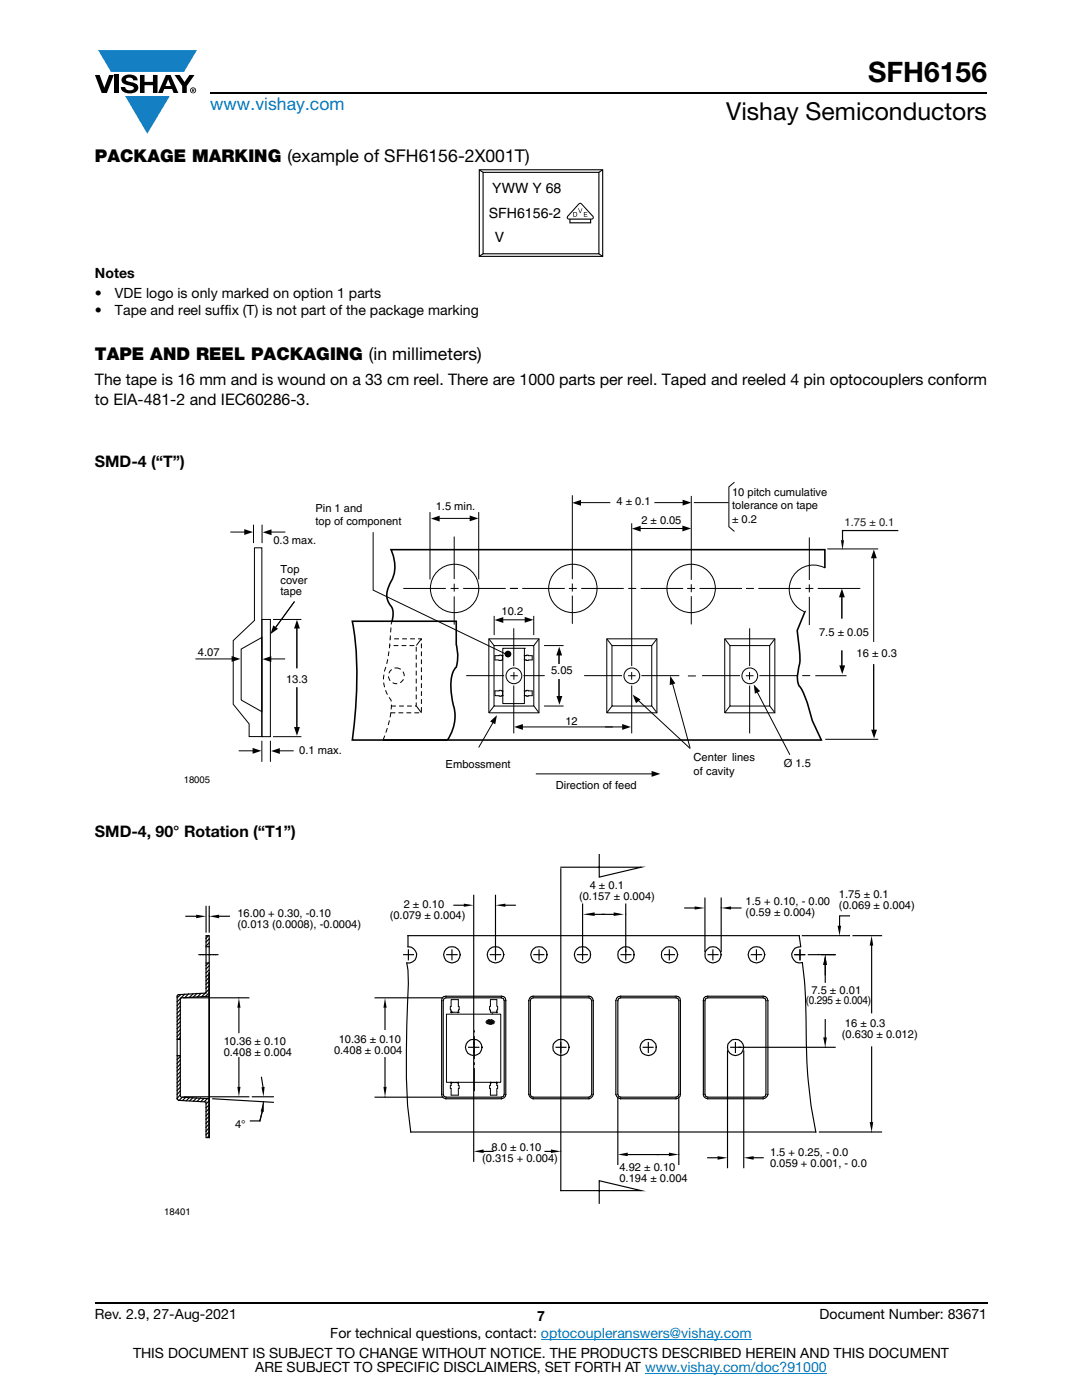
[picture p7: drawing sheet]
<svg xmlns="http://www.w3.org/2000/svg" width="216mm" height="279mm" viewBox="0 0 216 279" stroke-linecap="round" stroke-linejoin="round" font-family="sans-serif">
<g fill="#147fc3">
<path d="M19.6 10h19.7l-2.6 4.3h-1.1h-13.5z"/>
<path d="M25 19.2h8.9l-4.5 7.5z"/>
</g>
<g fill="#000">
<path d="M18.9 15h1l.9 2.5 1-2.5h.9l-1.4 3.6h-1zM22.9 15h.9v3.6h-.9zM24.6 15.3a2.1 2.1 0 0 1 2.8 .3l.1 .4h-.9a.79 .79 0 0 0-.7-.5 .79 .79 0 0 0-.8 .4l.3 .3 1 .2a1.08 1.08 0 0 1 1.2 1 1.08 1.08 0 0 1-1.1 1.2 1.73 1.73 0 0 1-2.4-1.2h.9a.96 .96 0 0 0 .8 .6 .96 .96 0 0 0 .9-.4 1.31 1.31 0 0 0-1.2-.6 1.03 1.03 0 0 1-1.1-.6 1.03 1.03 0 0 1 .2-1.1zM27.9 15h.9v1.3h1.7v-1.3h.9v3.6h-.9v-1.6h-1.7v1.6h-.9zM34.8 15h1.1l.9 1.4 1-1.4h1l-1.5 2.2v1.4h-.9v-1.4zM115.4 41.6h.1l.3 .8 .3-.8h.1l-.4 .9h-.1zM116.5 42.3h.7v.1h-.6v.3h.6v.1h-.6v.3h.6v.2h-.7zM136.2 99.7l1.8 .6-1.8 .6zM48.7 105.6l1.8 .6-1.8 .6zM52.4 106.2l1.8-.6v1.2zM86 103.5l1.7-.6v1.2zM93.7 102.9l1.8 .6-1.8 .5z"/>
<path d="M114.2 100.4l1.7-.6v1.1zM126.1 105.5l1.7-.6v1.2zM136.2 104.9l1.7 .6-1.7 .6zM168 117.5l.6 1.7h-1.2zM174.4 109.7l.6 1.7h-1.2zM46.2 130.9l1.8 .6-1.8 .6zM52.4 131.5l1.7-.5v1.1zM58.8 120.1l-4 5.4zM54.5 124.8l1 .7-1.5 1.1zM59.3 123.7l.5 1.7h-1.1zM98.7 123.7l1.7-.5v1.1zM104.7 123.1l1.7 .6-1.7 .6z"/>
<path d="M111.6 129.1l.6 1.7h-1.2zM111 138.9h1.2l-.6 1.8zM133.7 134.9l1.1 1.5-1.2 .3zM150.4 136.6l1.3 1.3-1.1 .5zM167.5 132.8h1.1l-.5 1.7zM50.4 149.3l1.8 .5-1.8 .6zM54.1 149.9l1.7-.6v1.2zM58.7 145.1h1.1l-.5 1.7zM97.8 144l1.4-1.3-.4 1.8zM102.6 145.1l1.7-.6v1.2zM124.1 144.5l1.8 .6-1.8 .6zM126.2 138.6l1.6 1-.9 .7z"/>
<path d="M130 153.9l1.8 .5-1.8 .6zM173.8 145.6h1.2l-.6 1.8z"/>
<path d="M33.6 15.9l.5 1.3h-1.1zM33.1 15l-1.6 3.6h1l.3-.8h1.5l.3 .8h1l-1.6-3.6z"/>
<path d="M38.4 17.8h.2v.2h-.2zM38.3 17.7v.7h.1v-.3l.4 .3-.2-.3 .2-.2-.1-.2z"/>
<path d="M38.1 18a.46 .46 0 0 1 .9 0 .46 .46 0 0 1-.9 0zM37.9 18a.6 .6 0 0 0 1.2 0 .6 .6 0 0 0-1.2 0z"/>
<path d="M114.5 42.4v.7a.39 .39 0 0 0 .6-.3 .39 .39 0 0 0-.6-.4zM114.4 42.3h.3a.47 .47 0 0 1 .5 .5 .47 .47 0 0 1-.5 .5h-.3z"/>
<path d="M115.5 40.8l.3-.1 .2 .1 2.3 2.5-.1 .3h-4.8l-.1-.3zM113.8 43.8h3.9v.6h-3.9zM115.4 40.6l-2.2 2.5a.44 .44 0 0 0 .1 .7h.3v.8h4.4v-.8h.3a.44 .44 0 0 0 0-.8l-2.2-2.4a.44 .44 0 0 0-.7 0z"/>
<circle cx="101.4" cy="130.5" r=".67"/>
</g>
<path d="M42 18.6h155M18.9 260h178.1" fill="none" stroke="#000" stroke-width=".36"/>
<path d="M107.9 267.3h42.1M128.7 274h36.3" fill="none" stroke="#007ec4" stroke-width=".2"/>
<path d="M95.6 33.9h24.7v17.3h-24.7zM95.7 33.9l.7 .5M96.4 34.4h23.1v16.2h-23.1zM120.2 33.9l-.7 .5M96.4 50.6l-.7 .5M119.5 50.7l.7 .4" fill="none" stroke="#000" stroke-width=".22"/>
<g fill="none" stroke="#000" stroke-width=".2">
<path d="M114.2 98.8v16.8M137.9 99v16.7M146.6 96.2l-1.2 1v7.9l1.2 1M46 106.2h3.6M50.6 104.7v3.7M50.8 109.3h1.5v37.7h-2.6v-2.5l-3.2-4v-12.7l4.3-4zM52.3 104.7v3.7M53.3 106.2h3.6M74.5 106.2v11.6l26.7 12.9M80.5 117.4h8.5M85.8 102.2v13.4M87.5 103.5h7"/>
<path d="M89.9 117.4h1.6M90.6 107.1v8.5M90.6 116.5v1.6M90.6 119v5.7M92.4 117.4h8.5M95.5 102.2v13.4M101.7 117.4h1.7M104.2 117.4h8.5M113.5 117.4h1.6M114.2 116.5v1.6M114.2 118.9v5.6M115.1 100.3h6.7"/>
<path d="M116 117.4h8.5M125.4 117.4h1.5M126 104.4v28.5M127.6 105.5h9.4M127.8 117.4h8.5M130.6 100.3h6.4M137.1 117.4h1.6M137.9 116.6v1.6M137.9 119v5.6M138.5 100.3h6.9M139.6 117.4h8.5M148.9 117.4h1.5"/>
<path d="M151.3 117.4h8.5M160.7 117.4h1.6M161.5 107.3v8.5M161.5 116.6v1.6M161.5 119.1v5.7M163.2 117.4h8.5M164.6 113.4a4.8 4.8 0 0 0-6.7 2.2 4.8 4.8 0 0 0 2.7 6.5M165.1 109.6h10.1M168 118.3v5.2M174.3 110.5v17.6M39 131.5h8M48.1 129.5l4.2-2.3v14.8l-4.2-2.3z"/>
<path d="M52.3 123.6h1.7v23.4h-1.7zM53.3 131.5h3.6M54.5 123.6h5.6M58.8 120.1l-4 5.4M59.2 124.6v8.8M59.2 137.2v8.7M84.1 127.5l-1 1.3M93 134.8h7.6M97.5 127.5h10v14.8h-10zM97.6 127.5l1 1.4M98.6 128.8h7.9v12.1h-7.9zM98.6 122.9v3.8"/>
<path d="M98.8 130.9h.8v-.2l.7 .2v.8h-.3v.1l-1.2-.1zM98.8 137.9h.8v-.1l.7 .1v.9h-.3v.1l-1.2-.1zM100.2 130.9h.1M100.2 138.8h.1M100.2 138.7l.1 .1zM100.3 137.9v.1zM100.3 138.7v.1zM100.3 129.4h4.3v11h-4.3zM100.3 123.7h5.2M100.3 130.9h.1M101.8 134.9h1.5M102.5 125.4v7.5"/>
<path d="M102.5 136.8v9.6M102.5 134.1v1.5M104.5 134.8h4.2M104.6 137.9h.1v.1zM104.6 130.9h.1zM104.6 129.4h.1M104.7 138.7v.1zM104.7 137.9v.1zM104.7 131.6v.1zM104.7 131.6v.1h-.1zM104.7 130.9h.3v-.2l1.2 .2v.8l-1.2 .1v-.1h-.3zM104.7 137.9h.3v-.1l1.2 .1v.9h-.8v.1l-.7-.1z"/>
<path d="M104.7 138.8h-.1l.1-.1v.1M106.5 122.9v3.8M107.6 127.5l-1.1 1.3M108.6 128.8h3.9M111.5 129.9v2.6M111.5 135.5v4.2M116.6 134.8h7.5M121.1 127.5h10v14.8h-10zM121.1 127.5l1 1.4M122.1 128.8h7.9v12.1h-7.9zM125.3 134.9h1.5M126 134.1v1.5"/>
<path d="M126 136.8v9.6M126.9 139.3l10.8 10.1M128 134.8h7.6M131.1 127.5l-1 1.3M134 135.7l3.7 13.6M137.3 134.9h1.6M140.1 134.8h7.6M144.6 127.5h10v14.8h-10zM144.6 127.5l1.1 1.4M145.6 128.8h8v12.1h-8zM148.8 134.9h1.5M149.6 134.1v1.5"/>
<path d="M149.6 125.4v7.5M149.6 136.8v9.6M150.8 137.5l6.8 13.1M151.5 134.8h7.6M154.6 127.5l-1 1.3M160.1 134.8h1.6M162.7 134.9h6.2M168 129.8v3.8M174.3 132.6v13.8M47.6 149.8h3.6M52.2 147.8v4.2M54 147.8v4.2"/>
<path d="M54.5 147h5.6M55 149.8h3.6M83.1 140.9l1 1.4M98.6 140.9l-1 1.3M98.7 143.5l-3.2 5.7M103.5 145.1h21.5M106.5 140.9l1.1 1.4M106.9 154.4h23.9M108.6 140.9h3.9M122.1 140.9l-1 1.3M130.1 140.9l1 1.4M145.7 140.9l-1.1 1.3"/>
<path d="M153.6 140.9l1 1.4M164.7 147.5h10.5"/>
<circle cx="90.7" cy="117.4" r="4.8"/>
<circle cx="114.3" cy="117.4" r="4.8"/>
<circle cx="137.9" cy="117.4" r="4.8"/>
<circle cx="102.5" cy="134.9" r="1.57"/>
<circle cx="126.1" cy="134.9" r="1.57"/>
<circle cx="149.6" cy="134.9" r="1.57"/>
</g>
<g fill="none" stroke="#000" stroke-width=".2" stroke-dasharray="1 .6" stroke-linecap="butt">
<path d="M76.4 147.7a15.2 15.2 0 0 0 1.6-8 6.9 6.9 0 0 1-.8-7.4 51.1 51.1 0 0 0 .8-7.8l.2-.5M77.9 142.3h6.2v-14.8h-6.2M78 140.9h5.1v-12.1h-5.4"/>
<circle cx="79.1" cy="134.9" r="1.57"/>
</g>
<path d="M164.6 113.4v-3.7h-86.6a7.2 7.2 0 0 1-.3 6.9 3.9 3.9 0 0 0 .6 4.8l.1 1.1-.2 1.5M70.3 124h20.7v4.7l.3 1a6.8 6.8 0 0 1-.4 3.6 5.8 5.8 0 0 0-.9 4.3l.5 3.3a7.9 7.9 0 0 1-1.2 6.8h-19l.1-.7a85 85 0 0 0 .3-20.9zM160.6 122.1l-1.5 3.7 .3 2.6a14.3 14.3 0 0 1-.3 6.4 3.7 3.7 0 0 0 1 3l1 2.7 1 3.3 1.8 3.9h-87.5" fill="none" stroke="#000" stroke-width=".32"/>
<path d="M179.2 105.9h-11.1v1.9" fill="none" stroke="#050504" stroke-width=".24"/>
<path d="M167.8 107.8h.6l-.3 1.9z" fill="#050504"/>
<path d="M168.1 109.7h.1" fill="none" stroke="#050504" stroke-width=".24"/>
<g fill="none" stroke="#000" stroke-width=".2">
<path d="M41.7 182.8v.1M47.7 199.1h.1M90 199.5h1.5v1.4h.1l-.1 1.1h-1.5l-.1-1.1h.1zM97.9 199.5h1.2v1.4h.2l-.2 1.1h-1.2v-.5h-.2v-.6h.2zM98.9 180.6v.1M124.9 182.4v.1M143.9 181.1v.1M163.3 190.4v.1M167.5 186.7h.1M169.5 186.7h.1M76.8 218.9v.1M89.1 202.4h10.8v13.6h-10.8z"/>
<path d="M90 216h1.5l.1 1.2h-.1v1.4h-1.5v-1.4h-.1v-.6h.1zM90 216l.2 .1zM90 215.9l.2 .1-.2 .1zM90 202l.2 .1zM90 201.9l.2 .1zM90 201.9v.2M90.2 202h.1M91.3 216l.2-.1v.2zM91.3 216l.2 .1zM91.3 202l.2 .1zM91.5 202h.1M94.7 205.7v.3"/>
<path d="M94.7 206.9v4.4M94.7 212.1v.4M94.7 213.2v4.5M97 204.1l.8 .3M97 203.9l.9 .5M97.1 204.3l.3 .1M97.1 203.8l1 .6M97.1 203.7l1.1 .7M97.3 203.7l1.1 .7M97.3 203.6l1.3 .7M97.4 203.5l1.2 .7M97.6 203.5l1 .6"/>
<path d="M97.9 216h1.2v.6h.2v.6h-.2v1.4h-1.2v-1.4h-.2v-.6h.2zM97.9 216l.1 .1zM97.9 215.9l.1 .1-.1 .1zM97.9 203.5l.8 .5M98.1 203.5l.5 .3M98.2 202.3h.1M99.1 215.9v.2zM99.1 202.1h.1M99.1 201.9h.1M164.7 208.9v.1M111.9 229.7v.1M135.4 230.3v.1"/>
<path d="M173.9 225.8v.1"/>
</g>
<g fill="none" stroke="#000" stroke-width=".23">
<path d="M94.5 178.7v53.1M98.9 178.7v12.8M111.9 173.4v64.2h16l-8.3-2v4.5M119.6 170.5v4.5l8.3-1.9h-16M140.7 179.2v10.7M143.9 179.2v10.7M36.1 199.2l-.8 .7M36.1 198.5l-.8 .6M36.7 199.1h12.9M36.8 198.4l-.7 .7M37.1 182.9h2M37.6 198.3l-.7 .8"/>
<path d="M38.5 198.3l-.7 .8M39.3 198.3l-.7 .7M39.7 190.5h.2M40 190.5h.4M40.1 198.3l-.7 .7M40.5 190.5h.1M40.6 190.5h.4M41 198.2l-.8 .7M41 190.5h.6M41.1 186.7h.6v12.1l-5.6 .4-.1 8.2h-.7l.1-8.8 5.7-.4zM41.1 192.2h.6M41.1 180.9v5.1"/>
<path d="M41.6 186.7l-.5 .6M41.6 192.2l-.5 .5M41.7 190.5h.3M41.7 188.2l-.6 .6M41.7 187.4l-.6 .6M41.7 197.4l-.6 .6M41.7 196.6l-.6 .6M41.7 195.8l-.6 .6M41.7 195l-.6 .7M41.7 188.9h-.6M41.7 198.1l-.7 .7M41.7 194.3l-.6 .6"/>
<path d="M41.7 193.5l-.6 .7M41.7 192.7l-.6 .7M41.7 180.9v5.1M42.1 190.5h.5M42.7 190.5h.3M43.1 190.5h.4M43.7 182.9h2.1M74.8 199.1h13.5M80.5 190.5h2M81.4 186.7h78.1l.3 2.2a1.63 1.63 0 0 0-1.8 1.8 1.63 1.63 0 0 0 2.1 1.4 150.1 150.1 0 0 1 .8 17.9l.2 2.9a95.3 95.3 0 0 0 1.7 13h-80.8a121.9 121.9 0 0 1-.8-21.3l.3-8.3-.1-2.7-.2-1.4a1.64 1.64 0 0 0 1.9-1.5 1.64 1.64 0 0 0-1.7-1.8zM81.5 189.6v1.9M88.2 199.2l.3-.3 .5-.1h11.1l.4 .1 .3 .3 .1 19.2-.1 .4-.3 .3-.4 .2h-11.1l-.5-.2-.3-.3z"/>
<path d="M88.6 199.3l.4-.2h11.1l.3 .2 .2 .4v18.7l-.2 .4-.3 .2h-11.1l-.4-.2-.2-.4v-18.7zM89.1 190.5h2.1M90.2 189.6v1.9M90.6 180.7h1.9M97.8 190.5h2.1M100.8 180.7h2M106 198.9l11.5-.1 .4 .1 .3 .3 .2 .5v18.7l-.5 .7-.4 .2h-11.1l-.7-.5-.2-.4v-18.7l.2-.5zM106 199.3l.4-.2h11.1l.3 .2 .3 .4v18.7l-.3 .4-.3 .2h-11.1l-.4-.2-.2-.4v-18.7zM106.5 190.5h2M107.6 189.6v1.9M115.2 190.5h2M116.2 180.4l.1 11.1"/>
<path d="M118.7 182.5h3.8M123.4 198.9l11.5-.1 .5 .1 .3 .3 .1 19.2-.1 .4-.3 .3-.5 .2h-11.1l-.4-.2-.4-.3-.1-.4v-18.7l.1-.5zM123.4 199.3l.4-.2h11.1l.4 .2 .1 .4v18.7l-.1 .4-.4 .2h-11.1l-.4-.2-.1-.4v-18.7zM123.9 190.5h2M124.9 180.4v11.1M132.6 190.5h2M133.6 189.6v1.9M136.6 181.2h2M140.4 199.2l.3-.3 .5-.1h11.1l.5 .1 .3 .3 .1 .5v18.7l-.4 .7-.5 .2h-11.1l-.5-.2-.3-.3zM140.8 199.3l.4-.2h11.1l.4 .2 .1 .4v18.7l-.1 .4-.4 .2h-11.1l-.4-.2-.1-.4v-18.7zM141.3 190.5h2M142.2 189.6v1.9"/>
<path d="M145.9 181.2h2M149.9 190.5h2.1M150.9 189.6v1.9M158.6 190.5h2M159.6 189.6v1.9M160.1 186.7h9.4M161.3 190.5h5.3M164.7 192.6v3.4M169.5 182.8h-2v2M170.2 186.7h5.7M173.9 188.7v13.4M35.3 210.7h.7l.1 8.2 5.6 .4v7.7h-.6v-7.1l-5.4-.3-.4-.3z"/>
<path d="M35.3 207.4h.7v3.3h-.7zM36 207l-.4 .4M36 206.2l-.7 .7M36 205.5l-.7 .6M36 204.7l-.7 .6M36 203.9l-.7 .6M36 203.1l-.7 .7M36 202.4l-.7 .6M36 201.6l-.7 .6M36 200.8l-.7 .6M36 200l-.7 .7M36 218.5l-.7 .7"/>
<path d="M36 217.7l-.7 .7M36 217l-.7 .6M36 216.2l-.7 .6M36 215.4l-.7 .7M36 214.6l-.7 .7M36 213.9l-.7 .6M36 213.1l-.7 .7M36 212.3l-.7 .7M36 211.5l-.7 .8M36 210.8l-.7 .7M36.4 219l-.7 .6M36.7 218.9h12.9"/>
<path d="M37.1 219l-.6 .6M37.8 219l-.6 .7M38.5 219l-.6 .7M39.2 219.1l-.6 .7M40 219.1l-.6 .7M40.7 219.2l-.6 .6M41.4 219.2l-.6 .6M41.7 219.7l-.6 .6M42.5 219.3l12 .7M47.7 201.1v5M47.7 211.1v5.8M50.4 218.9h4.1"/>
<path d="M52.2 215l.3 2M52.6 219.9l-.3 1.9-.4 1.9M74.8 219h13.5M76.8 201.1v4.3M76.8 211.1v5.8M93.5 209h2.1M111 209h1.9M123.3 219v13.4M128.3 209h2M129.4 208.1v1.9M135.4 219v13.4M145.2 209.7v23.3"/>
<path d="M145.8 209h20.8M146.7 208.1v1.9M148.4 209.7v23.3M164.7 203.5v3.5M173.9 208.9v15M41.7 227v-32.9v32.9M41.7 226.6l-.3 .4M41.7 225.8l-.6 .7M41.7 225l-.6 .8M41.7 224.3l-.6 .7M41.7 223.5l-.6 .7M41.7 222.8l-.6 .6"/>
<path d="M41.7 222l-.6 .7M41.7 221.2l-.6 .7M41.7 220.5l-.6 .6M52.3 221.8l-.4 1.9h-1.9M96.5 229.8h1.9M108.8 229.8h1.1M125.3 230.4h8.2M141.2 231.1h2M150.4 231.1h1.9M163.5 225.9h12.4"/>
<circle cx="90.2" cy="190.6" r="1.66"/>
<circle cx="98.9" cy="190.6" r="1.66"/>
<circle cx="107.5" cy="190.5" r="1.63"/>
<circle cx="116.2" cy="190.5" r="1.63"/>
<circle cx="124.9" cy="190.5" r="1.63"/>
<circle cx="133.6" cy="190.5" r="1.64"/>
<circle cx="142.3" cy="190.5" r="1.64"/>
<circle cx="150.9" cy="190.6" r="1.66"/>
<circle cx="94.5" cy="209" r="1.66"/>
<circle cx="111.9" cy="209" r="1.63"/>
<circle cx="129.3" cy="209" r="1.63"/>
<circle cx="146.8" cy="209" r="1.64"/>
</g>
<g fill="#000">
<path d="M39.1 182.5l2 .4-2 .4zM41.1 186.7h.1l-.2 .1zM41.7 182.9l2-.4v.8zM92.5 180.3l2 .4-2 .3zM98.9 180.7l1.9-.4v.7zM116.3 182.5l2.4-.4v.7zM122.5 182.1l2 .4-2 .3zM138.6 180.9l2.1 .3-2.1 .3zM143.9 181.2l2-.3v.6zM164.7 190.5l.3 2.1h-.7zM167.1 184.8h.7l-.3 1.9zM173.9 186.7l.3 2h-.7z"/>
<path d="M35.3 210.6l.1 .1h-.1zM47.4 216.9h.6l-.3 2zM47.7 199.1l.3 2h-.6zM52.2 217l.6-.1-.2 2zM76.8 199.1l.3 2h-.6zM76.5 216.9h.6l-.3 2.1zM164.3 207h.7l-.3 2zM41.1 226.9l.1 .1-.2 .1zM52.6 219.9v2l-.6-.1zM94.5 229.8l2-.4v.7zM109.9 229.4l2 .4-2 .3zM123.3 230.4l2-.4v.7z"/>
<path d="M133.5 230l1.9 .4-1.9 .3zM143.2 230.7l2 .4-2 .3zM148.4 231.1l2-.4v.7zM173.5 223.9h.7l-.3 2z"/>
</g>
<text font-size="5.6" x="173.2" y="16.4">SFH6156</text>
<text font-size="4.9" x="144.9" y="24">Vishay Semiconductors</text>
<text font-size="3.5" fill="#007ec4" x="42" y="21.9">www.vishay.com</text>
<g font-size="3.5">
<text x="18.9" y="32.3">PACKAGE MARKING (example of SFH6156-2X001T)</text>
<text x="18.9" y="71.9">TAPE AND REEL PACKAGING (in millimeters)</text>
</g>
<g font-size="3.2">
<text x="18.9" y="76.9">The tape is 16 mm and is wound on a 33 cm reel. There are 1000 parts per reel. Taped and reeled 4 pin optocouplers conform</text>
<text x="18.9" y="80.8">to EIA-481-2 and IEC60286-3.</text>
<text x="18.9" y="93.2">SMD-4 (“T”)</text>
<text x="18.9" y="167">SMD-4, 90° Rotation (“T1”)</text>
</g>
<g font-size="2.8">
<text x="98.2" y="38.6">YWW Y 68</text>
<text x="97.5" y="43.4">SFH6156-2</text>
<text x="98.7" y="48.2">V</text>
<text x="18.9" y="55.5">Notes</text>
<text x="18.9" y="59.4">•</text>
<text x="22.9" y="59.4">VDE logo is only marked on option 1 parts</text>
<text x="18.9" y="62.9">•</text>
<text x="22.9" y="62.9">Tape and reel suffix (T) is not part of the package marking</text>
<text x="18.9" y="263.3">Rev. 2.9, 27-Aug-2021</text>
<text x="107.2" y="263.6">7</text>
<text x="163.6" y="263.3">Document Number: 83671</text>
<text x="65.9" y="267.1">For technical questions, contact: optocoupleranswers@vishay.com</text>
<text x="26.5" y="271">THIS DOCUMENT IS SUBJECT TO CHANGE WITHOUT NOTICE. THE PRODUCTS DESCRIBED HEREIN AND THIS DOCUMENT</text>
<text x="50.9" y="273.8">ARE SUBJECT TO SPECIFIC DISCLAIMERS, SET FORTH AT www.vishay.com/doc?91000</text>
</g>
<g font-size="2.2">
<text x="86.9" y="101.8">1.5 min.</text>
<text x="123" y="100.9">4 ± 0.1</text>
<text x="146.1" y="99">10 pitch cumulative</text>
<text x="146.1" y="101.7">tolerance on tape</text>
<text x="62.9" y="102.2">Pin 1 and</text>
<text x="62.9" y="104.8">top of component</text>
<text x="128" y="104.6">2 ± 0.05</text>
<text x="146.1" y="104.3">± 0.2</text>
<text x="54.6" y="108.6">0.3 max.</text>
<text x="56" y="114.4">Top</text>
<text x="56" y="116.6">cover</text>
<text x="56" y="118.8">tape</text>
<text x="100.1" y="122.7">10.2</text>
<text x="39.5" y="130.9">4.07</text>
<text x="163.4" y="126.9">7.5 ± 0.05</text>
<text x="170.9" y="131.1">16 ± 0.3</text>
<text x="57.1" y="136.4">13.3</text>
<text x="110" y="134.6">5.05</text>
<text x="112.8" y="144.7">12</text>
<text x="59.7" y="150.4">0.1 max.</text>
<text x="88.9" y="153.2">Embossment</text>
<text x="138.4" y="151.9">Center lines</text>
<text x="138.4" y="154.6">of cavity</text>
<text x="156.4" y="153.2">Ø 1.5</text>
<text x="110.9" y="157.5">Direction of feed</text>
<text x="115.5" y="179.7">(0.157 ± 0.004)</text>
<text x="117.7" y="177.5">4 ± 0.1</text>
<text x="167.4" y="179.3">1.75 ± 0.1</text>
<text x="47.4" y="182.9">16.00 + 0.30, -0.10</text>
<text x="47.4" y="185.2">(0.013 (0.0008), -0.0004)</text>
<text x="77.8" y="183.5">(0.079 ± 0.004)</text>
<text x="80.5" y="181.2">2 ± 0.10</text>
<text x="148.8" y="180.5">1.5 + 0.10, - 0.00</text>
<text x="148.8" y="182.8">(0.59 ± 0.004)</text>
<text x="167.4" y="181.5">(0.069 ± 0.004)</text>
<text x="160.8" y="200.4">(0.295 ± 0.004)</text>
<text x="161.9" y="198.3">7.5 ± 0.01</text>
<text x="44.6" y="208.5">10.36 ± 0.10</text>
<text x="67.6" y="208.2">10.36 ± 0.10</text>
<text x="168" y="207.2">(0.630 ± 0.012)</text>
<text x="168.6" y="205">16 ± 0.3</text>
<text x="44.6" y="210.7">0.408 ± 0.004</text>
<text x="66.6" y="210.4">0.408 ± 0.004</text>
<text x="46.9" y="225.1">4°</text>
<text x="96.2" y="231.9">(0.315 + 0.004)</text>
<text x="98.1" y="229.6">8.0 ± 0.10</text>
<text x="123.6" y="233.7">4.92 ± 0.10</text>
<text x="153.6" y="230.7">1.5 + 0.25, - 0.0</text>
<text x="153.6" y="232.9">0.059 + 0.001, - 0.0</text>
<text x="123.6" y="235.9">0.194 ± 0.004</text>
</g>
<text font-size="2.2" fill="#211e1e" x="168.5" y="105">1.75 ± 0.1</text>
<g font-size="1.9">
<text x="36.7" y="156.2">18005</text>
<text x="32.8" y="242.5">18401</text>
</g>
</svg>
